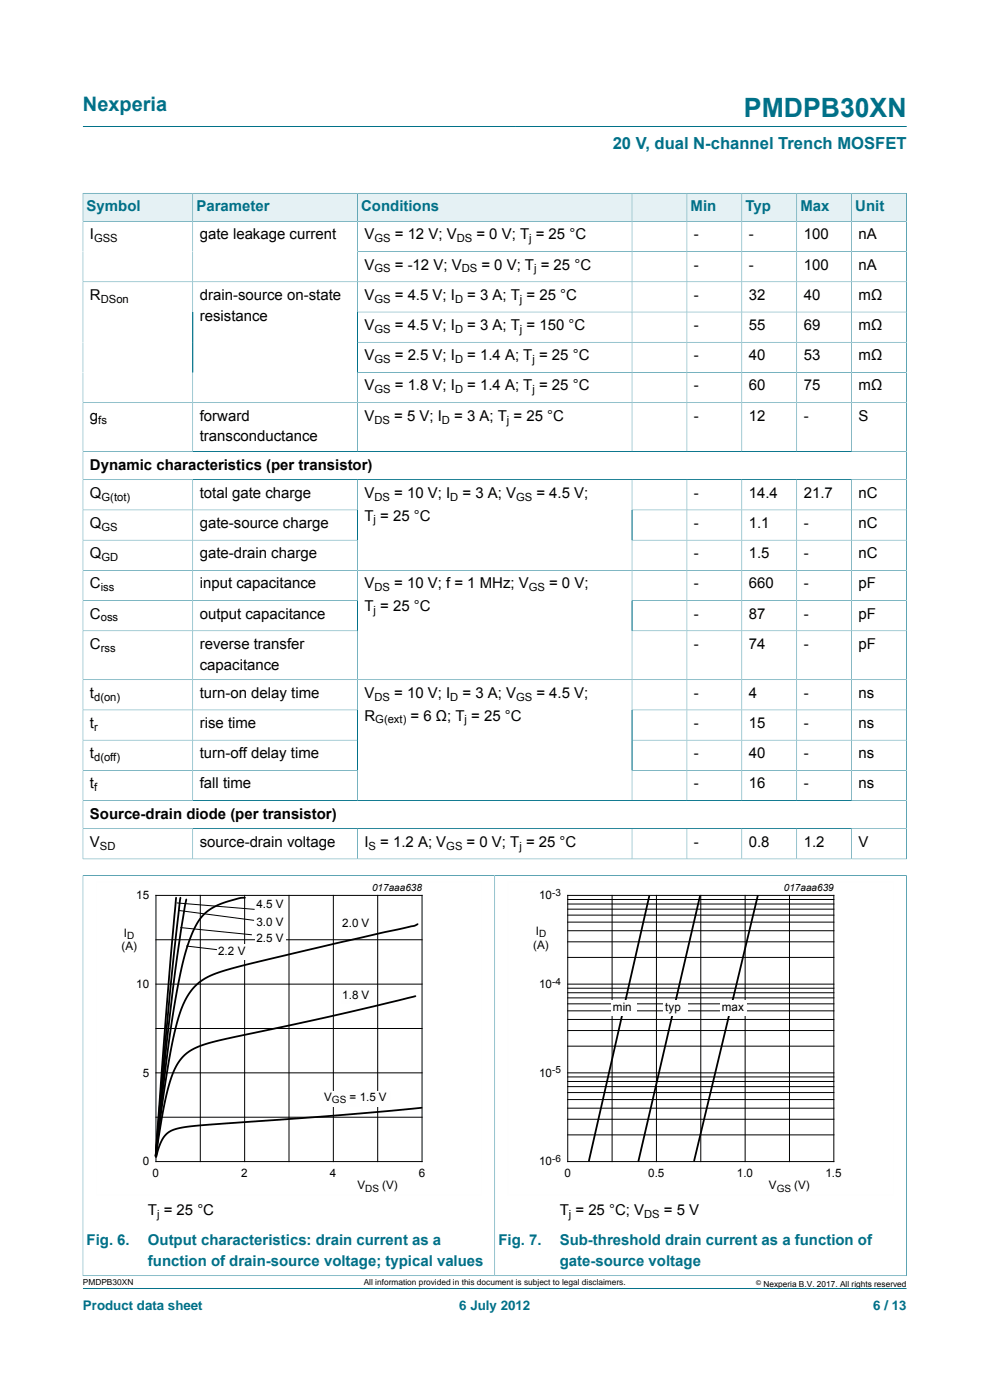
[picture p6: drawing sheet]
<svg xmlns="http://www.w3.org/2000/svg" width="210mm" height="297mm" viewBox="0 0 210 297" stroke-linecap="round" stroke-linejoin="round" font-family="sans-serif">
<path d="M17.6 26.8h174.7M17.6 273.3h174.7" fill="none" stroke="#007088" stroke-width=".21"/>
<path d="M17.7 41.1h23.1v5.8h-23.1z" fill="#e5f1f4"/>
<path d="M17.6 40.9v6.1h23.3v-6h-23.4" fill="none" stroke="#007088" stroke-width=".21"/>
<path d="M41 41.1h34.8v5.8h-34.8z" fill="#e5f1f4"/>
<path d="M40.9 41h34.9v6h-34.9z" fill="none" stroke="#007088" stroke-width=".21"/>
<path d="M75.9 41.1h58.1v5.8h-58.1z" fill="#e5f1f4"/>
<path d="M75.8 41h58.3v6h-58.3z" fill="none" stroke="#007088" stroke-width=".21"/>
<path d="M134.1 41.1h11.5v5.8h-11.5z" fill="#e5f1f4"/>
<path d="M134.1 41h11.6v6h-11.6z" fill="none" stroke="#007088" stroke-width=".21"/>
<path d="M145.8 41.1h11.5v5.8h-11.5z" fill="#e5f1f4"/>
<path d="M145.7 41h11.7v6h-11.7z" fill="none" stroke="#007088" stroke-width=".21"/>
<path d="M157.4 41.1h11.5v5.8h-11.5z" fill="#e5f1f4"/>
<path d="M157.4 41h11.6v6h-11.6z" fill="none" stroke="#007088" stroke-width=".21"/>
<path d="M169.1 41.1h11.5v5.8h-11.5z" fill="#e5f1f4"/>
<path d="M169 41h11.7v6h-11.7z" fill="none" stroke="#007088" stroke-width=".21"/>
<path d="M180.7 41.1h11.5v5.8h-11.5z" fill="#e5f1f4"/>
<g fill="none" stroke="#007088" stroke-width=".21">
<path d="M17.6 59.8h174.7M40.9 47v48.8M75.8 47v48.8M75.8 53.4h116.5M134.1 47v48.8M145.7 47v48.8M157.4 47v48.8M169 47v48.8M192.3 47h-174.7v135.3M192.3 40.9v141.4M192.4 41h-11.7v54.8M75.8 66.2h116.5"/>
<path d="M75.8 72.6h116.5M75.8 79h116.5M17.6 85.4h174.7M17.6 95.8h174.7M17.6 101.8h174.7M17.6 108.2h58.2M17.6 114.6h58.2M40.9 101.8v68M75.8 101.8v68M134.1 101.8v68M134.1 108.2h58.2M134.1 114.6h58.2"/>
<path d="M145.7 101.8v68M157.4 101.8v68M169 101.8v68M180.7 101.8v68M17.6 121h174.7M17.6 127.4h58.2M17.6 133.8h58.2M134.1 127.4h58.2M134.1 133.8h58.2M17.6 144.2h174.7M17.6 150.6h58.2M17.6 157h58.2"/>
<path d="M134.1 150.6h58.2M134.1 157h58.2M17.6 163.4h58.2M17.6 169.8h174.7M17.6 175.8h174.7M40.9 175.8v6.4M75.8 175.8v6.4M134.1 175.8v6.4M134.1 163.4h58.2M145.7 175.8v6.4M157.4 175.8v6.4M169 175.8v6.4"/>
<path d="M180.7 175.8v6.4M17.5 182.2h174.9M17.5 185.7h87.4v84.9h-87.4M17.6 185.7v85"/>
</g>
<path d="M33.1 190h56.4v56.4h-56.4zM33.1 199.4h56.4M42.5 190v56.4M51.9 190v56.4M61.3 190v56.4M70.7 190v56.4M80.1 190v56.4M33.1 208.8h56.4M33.1 218.2h56.4M33.1 227.6h56.4M33.1 237h56.4" fill="none" stroke="#000" stroke-width=".21"/>
<path d="M102.2 187.1h-81.8v66.4h81.8" fill="none" stroke="#fefefe" stroke-width=".21"/>
<path d="M37.4 190.4l-2.2 24.8-2.2 30.1 3.1-35 2.2-19.9M39.5 190.8l-1.1 6.6-1.9 13.5-2.2 20.9-1.2 13.5M51.9 190.5l-1.2 .1-3.3 .9-1.9 .8-1.6 1.1-1 1-1.1 1.5-1 2-.9 2.3-1.6 6.2-1.7 9.3-1.6 11.6-2 18M88.6 196.1l-.7 .3-15.9 3.5-19.3 4.6-5 1.4-2.9 1a11.8 11.8 0 0 0-6.7 8.1l-1.2 4.7-1.3 6.4-1.3 9.1-1.2 10.1M88.1 211.3l-19.1 4.6-22.5 4.8-4.5 1.4a9.6 9.6 0 0 0-5.8 6.9l-1.6 6.6-1.5 9.8M89.4 235l-18.9 1.7-27.5 2-5 .6a5.3 5.3 0 0 0-4.4 4.4l-.4 1.6" fill="none" stroke="#000" stroke-width=".38"/>
<g fill="#fefefe">
<path d="M54 190.4h6.6v3.4h-6.6z"/>
<path d="M54 194h6.6v3.4h-6.6z"/>
<path d="M54 197.6h6.6v3.4h-6.6z"/>
<path d="M45.9 200.3h6.6v3.4h-6.6z"/>
<path d="M68.2 231.4h14.6v3.4h-14.6z"/>
<path d="M72.3 194.3h6.5v3.3h-6.5z"/>
<path d="M72.3 209.6h6.5v3.4h-6.5z"/>
</g>
<g fill="none" stroke="#000" stroke-width=".21">
<path d="M37.5 191.5l16.5 1.4M37.8 193.1l16.1 2.1M38.3 196.8l15.1 1.5M120.4 190h56.5v56.4h-56.5zM120.4 199.8h56.5M120.4 197.4h56.5M120.4 195.6h56.5M120.4 194.1h56.5M120.4 192.9h56.5M120.4 191.8h56.5M120.4 190.8h56.5M129.8 190v56.4"/>
<path d="M139.2 190v56.4M148.7 190v56.4M158.1 190v56.4M167.5 190v56.4M39.5 200.7l6.5 .8M120.4 218.6h56.5M120.4 216.3h56.5M120.4 214.4h56.5M120.4 213h56.5M120.4 211.7h56.5M120.4 210.6h56.5M120.4 209.6h56.5"/>
<path d="M120.4 208.8h56.5M120.4 203.1h56.5M120.4 237.4h56.5M120.4 235.1h56.5M120.4 233.3h56.5M120.4 231.8h56.5M120.4 230.5h56.5M120.4 229.4h56.5M120.4 228.5h56.5M120.4 227.6h56.5M120.4 221.9h56.5M120.4 240.8h56.5"/>
</g>
<path d="M192.3 185.7v85M192.4 185.7h-87.5v84.9h87.5" fill="none" stroke="#007088" stroke-width=".21"/>
<path d="M189.6 187.1h-81.9v66.4h81.9" fill="none" stroke="#fefefe" stroke-width=".21"/>
<path d="M137.7 190.1l-12.8 56.1M148.5 190.1l-13.1 56.2M160.7 190l-13.5 56.2" fill="none" stroke="#000" stroke-width=".38"/>
<g fill="#fefefe">
<path d="M129.7 212.2h5.5v3.4h-5.5z"/>
<path d="M140.8 212.2h5.1v3.4h-5.1z"/>
<path d="M152.8 212.2h5.6v3.4h-5.6z"/>
</g>
<text font-size="5.6" fill="#007088" x="157.8" y="24.8">PMDPB30XN</text>
<text font-size="4.2" fill="#007088" x="17.6" y="23.6">Nexperia</text>
<text font-size="3.5" fill="#007088" x="130" y="31.7">20 V, dual N-channel Trench MOSFET</text>
<g font-size="3.2" fill="#007088">
<text x="18.4" y="44.8">Symbol</text>
<text x="41.7" y="44.8">Parameter</text>
<text x="76.6" y="44.8">Conditions</text>
<text x="146.5" y="44.8">Min</text>
<text x="158.1" y="44.8">Typ</text>
<text x="169.8" y="44.8">Max</text>
<text x="181.4" y="44.8">Unit</text>
<text x="18.4" y="264.1">Fig. 6.</text>
<text x="31.4" y="264.1">Output characteristics: drain current as a</text>
<text x="31.4" y="268.5">function of drain-source voltage; typical values</text>
<text x="105.7" y="264.1">Fig. 7.</text>
<text x="118.7" y="264.1">Sub-threshold drain current as a function of</text>
<text x="118.7" y="268.5">gate-source voltage</text>
</g>
<g font-size="3.2">
<text x="19.1" y="50.8">I</text>
<text x="42.4" y="50.8">gate leakage current</text>
<text x="77.3" y="50.8">V</text>
<text x="83.7" y="50.8">= 12 V; V</text>
<text x="101.1" y="50.8">= 0 V; T = 25 °C</text>
<text x="147.2" y="50.8">-</text>
<text x="158.8" y="50.8">-</text>
<text x="170.5" y="50.8">100</text>
<text x="182.1" y="50.8">nA</text>
<text x="77.3" y="57.2">V</text>
<text x="83.7" y="57.2">= -12 V; V</text>
<text x="102.1" y="57.2">= 0 V; T = 25 °C</text>
<text x="147.2" y="57.2">-</text>
<text x="158.8" y="57.2">-</text>
<text x="170.5" y="57.2">100</text>
<text x="182.1" y="57.2">nA</text>
<text x="19.1" y="63.6">R</text>
<text x="42.4" y="63.6">drain-source on-state</text>
<text x="77.3" y="63.6">V</text>
<text x="83.7" y="63.6">= 4.5 V; I</text>
<text x="99.1" y="63.6">= 3 A; T = 25 °C</text>
<text x="147.2" y="63.6">-</text>
<text x="158.8" y="63.6">32</text>
<text x="170.5" y="63.6">40</text>
<text x="182.1" y="63.6">mΩ</text>
<text x="42.4" y="68">resistance</text>
<text x="77.3" y="70">V</text>
<text x="83.7" y="70">= 4.5 V; I</text>
<text x="99.1" y="70">= 3 A; T = 150 °C</text>
<text x="147.2" y="70">-</text>
<text x="158.8" y="70">55</text>
<text x="170.5" y="70">69</text>
<text x="182.1" y="70">mΩ</text>
<text x="77.3" y="76.4">V</text>
<text x="83.7" y="76.4">= 2.5 V; I</text>
<text x="99.1" y="76.4">= 1.4 A; T = 25 °C</text>
<text x="147.2" y="76.4">-</text>
<text x="158.8" y="76.4">40</text>
<text x="170.5" y="76.4">53</text>
<text x="182.1" y="76.4">mΩ</text>
<text x="77.3" y="82.8">V</text>
<text x="83.7" y="82.8">= 1.8 V; I</text>
<text x="99.1" y="82.8">= 1.4 A; T = 25 °C</text>
<text x="147.2" y="82.8">-</text>
<text x="158.8" y="82.8">60</text>
<text x="170.5" y="82.8">75</text>
<text x="182.1" y="82.8">mΩ</text>
<text x="19.1" y="89.2">g</text>
<text x="42.4" y="89.2">forward</text>
<text x="77.3" y="89.2">V</text>
<text x="83.6" y="89.2">= 5 V; I</text>
<text x="96.3" y="89.2">= 3 A; T = 25 °C</text>
<text x="147.2" y="89.2">-</text>
<text x="158.8" y="89.2">12</text>
<text x="170.5" y="89.2">-</text>
<text x="182.1" y="89.2">S</text>
<text x="42.4" y="93.6">transconductance</text>
<text x="19.1" y="99.6">Dynamic characteristics (per transistor)</text>
<text x="19.1" y="105.6">Q</text>
<text x="42.4" y="105.6">total gate charge</text>
<text x="77.3" y="105.6">V</text>
<text x="83.6" y="105.6">= 10 V; I</text>
<text x="98.1" y="105.6">= 3 A; V</text>
<text x="113.8" y="105.6">= 4.5 V;</text>
<text x="147.2" y="105.6">-</text>
<text x="158.8" y="105.6">14.4</text>
<text x="170.5" y="105.6">21.7</text>
<text x="182.1" y="105.6">nC</text>
<text x="19.1" y="112">Q</text>
<text x="42.4" y="112">gate-source charge</text>
<text x="77.3" y="110.4">T = 25 °C</text>
<text x="147.2" y="112">-</text>
<text x="158.8" y="112">1.1</text>
<text x="170.5" y="112">-</text>
<text x="182.1" y="112">nC</text>
<text x="19.1" y="118.4">Q</text>
<text x="42.4" y="118.4">gate-drain charge</text>
<text x="147.2" y="118.4">-</text>
<text x="158.8" y="118.4">1.5</text>
<text x="170.5" y="118.4">-</text>
<text x="182.1" y="118.4">nC</text>
<text x="19.1" y="124.8">C</text>
<text x="42.4" y="124.8">input capacitance</text>
<text x="77.3" y="124.8">V</text>
<text x="83.6" y="124.8">= 10 V; f = 1 MHz; V</text>
<text x="116.5" y="124.8">= 0 V;</text>
<text x="147.2" y="124.8">-</text>
<text x="158.8" y="124.8">660</text>
<text x="170.5" y="124.8">-</text>
<text x="182.1" y="124.8">pF</text>
<text x="19.1" y="131.2">C</text>
<text x="42.4" y="131.2">output capacitance</text>
<text x="77.3" y="129.7">T = 25 °C</text>
<text x="147.2" y="131.2">-</text>
<text x="158.8" y="131.2">87</text>
<text x="170.5" y="131.2">-</text>
<text x="182.1" y="131.2">pF</text>
<text x="19.1" y="137.6">C</text>
<text x="42.4" y="137.6">reverse transfer</text>
<text x="147.2" y="137.6">-</text>
<text x="158.8" y="137.6">74</text>
<text x="170.5" y="137.6">-</text>
<text x="182.1" y="137.6">pF</text>
<text x="42.4" y="142">capacitance</text>
<text x="19.1" y="148">t</text>
<text x="42.4" y="148">turn-on delay time</text>
<text x="77.3" y="148">V</text>
<text x="83.6" y="148">= 10 V; I</text>
<text x="98.1" y="148">= 3 A; V</text>
<text x="113.8" y="148">= 4.5 V;</text>
<text x="147.2" y="148">-</text>
<text x="158.8" y="148">4</text>
<text x="170.5" y="148">-</text>
<text x="182.1" y="148">ns</text>
<text x="19.1" y="154.4">t</text>
<text x="42.4" y="154.4">rise time</text>
<text x="77.3" y="152.9">R</text>
<text x="87.1" y="152.9">= 6 Ω; T = 25 °C</text>
<text x="147.2" y="154.4">-</text>
<text x="158.8" y="154.4">15</text>
<text x="170.5" y="154.4">-</text>
<text x="182.1" y="154.4">ns</text>
<text x="19.1" y="160.8">t</text>
<text x="42.4" y="160.8">turn-off delay time</text>
<text x="147.2" y="160.8">-</text>
<text x="158.8" y="160.8">40</text>
<text x="170.5" y="160.8">-</text>
<text x="182.1" y="160.8">ns</text>
<text x="19.1" y="167.2">t</text>
<text x="42.4" y="167.2">fall time</text>
<text x="147.2" y="167.2">-</text>
<text x="158.8" y="167.2">16</text>
<text x="170.5" y="167.2">-</text>
<text x="182.1" y="167.2">ns</text>
<text x="19.1" y="173.6">Source-drain diode (per transistor)</text>
<text x="19.1" y="179.6">V</text>
<text x="42.4" y="179.6">source-drain voltage</text>
<text x="77.3" y="179.6">I</text>
<text x="80.7" y="179.6">= 1.2 A; V</text>
<text x="99" y="179.6">= 0 V; T = 25 °C</text>
<text x="147.2" y="179.6">-</text>
<text x="158.8" y="179.6">0.8</text>
<text x="170.5" y="179.6">1.2</text>
<text x="182.1" y="179.6">V</text>
<text x="31.4" y="257.8">T = 25 °C</text>
<text x="118.7" y="257.8">T = 25 °C; V</text>
<text x="140.8" y="257.8">= 5 V</text>
</g>
<g font-size="2.8" fill="#007088">
<text x="17.6" y="277.9">Product data sheet</text>
<text x="97.4" y="277.9">6 July 2012</text>
<text x="185.2" y="277.9">6 / 13</text>
</g>
<g font-size="2.5">
<text x="28.9" y="190.8">15</text>
<text x="114.3" y="190.8">10</text>
<text x="54.4" y="192.7">4.5 V</text>
<text x="54.4" y="196.3">3.0 V</text>
<text x="72.6" y="196.6">2.0 V</text>
<text x="25.8" y="201.6">(A)</text>
<text x="26.3" y="198.7">I</text>
<text x="46.3" y="202.6">2.2 V</text>
<text x="54.4" y="199.9">2.5 V</text>
<text x="113.1" y="201.3">(A)</text>
<text x="113.6" y="198.3">I</text>
<text x="28.9" y="209.6">10</text>
<text x="114.3" y="209.6">10</text>
<text x="72.6" y="211.9">1.8 V</text>
<text x="130" y="214.5">min</text>
<text x="141.1" y="214.5">typ</text>
<text x="153.1" y="214.5">max</text>
<text x="30.3" y="228.4">5</text>
<text x="68.8" y="233.5">V</text>
<text x="74.2" y="233.5">= 1.5</text>
<text x="80.4" y="233.5">V</text>
<text x="114.3" y="228.4">10</text>
<text x="30.3" y="247.2">0</text>
<text x="32.4" y="249.8">0</text>
<text x="51.2" y="249.8">2</text>
<text x="70" y="249.8">4</text>
<text x="88.8" y="249.8">6</text>
<text x="114.3" y="247.2">10</text>
<text x="119.7" y="249.8">0</text>
<text x="137.5" y="249.8">0.5</text>
<text x="156.3" y="249.8">1.0</text>
<text x="175.1" y="249.8">1.5</text>
<text x="75.8" y="252.3">V</text>
<text x="81.1" y="252.3">(V)</text>
<text x="163.1" y="252.3">V</text>
<text x="168.5" y="252.3">(V)</text>
</g>
<g font-size="2.4">
<text x="20" y="51.4">GSS</text>
<text x="79.4" y="51.4">GS</text>
<text x="96.9" y="51.4">DS</text>
<text x="112.2" y="51.4">j</text>
<text x="79.4" y="57.8">GS</text>
<text x="97.9" y="57.8">DS</text>
<text x="113.3" y="57.8">j</text>
<text x="21.4" y="64.2">DSon</text>
<text x="79.4" y="64.2">GS</text>
<text x="96.5" y="64.2">D</text>
<text x="110.3" y="64.2">j</text>
<text x="79.4" y="70.6">GS</text>
<text x="96.5" y="70.6">D</text>
<text x="110.3" y="70.6">j</text>
<text x="79.4" y="77">GS</text>
<text x="96.5" y="77">D</text>
<text x="112.9" y="77">j</text>
<text x="79.4" y="83.4">GS</text>
<text x="96.5" y="83.4">D</text>
<text x="112.9" y="83.4">j</text>
<text x="20.8" y="89.9">fs</text>
<text x="79.4" y="89.9">DS</text>
<text x="93.7" y="89.9">D</text>
<text x="107.5" y="89.9">j</text>
<text x="21.5" y="106.2">G(tot)</text>
<text x="79.4" y="106.2">DS</text>
<text x="95.5" y="106.2">D</text>
<text x="109.5" y="106.2">GS</text>
<text x="21.5" y="112.6">GS</text>
<text x="79.3" y="111">j</text>
<text x="21.5" y="119">GD</text>
<text x="21.4" y="125.4">iss</text>
<text x="79.4" y="125.4">DS</text>
<text x="112.2" y="125.4">GS</text>
<text x="21.4" y="131.8">oss</text>
<text x="79.3" y="130.3">j</text>
<text x="21.4" y="138.2">rss</text>
<text x="20" y="148.6">d(on)</text>
<text x="79.4" y="148.6">DS</text>
<text x="95.5" y="148.6">D</text>
<text x="109.5" y="148.6">GS</text>
<text x="20" y="155">r</text>
<text x="79.6" y="153.5">G(ext)</text>
<text x="98.5" y="153.5">j</text>
<text x="20" y="161.4">d(off)</text>
<text x="20" y="167.9">f</text>
<text x="21.2" y="180.2">SD</text>
<text x="78.2" y="180.2">S</text>
<text x="94.7" y="180.2">GS</text>
<text x="110.2" y="180.2">j</text>
<text x="33.3" y="258.4">j</text>
<text x="120.7" y="258.4">j</text>
<text x="136.6" y="258.4">DS</text>
</g>
<g font-size="2.1">
<text x="78.9" y="189.1">017aaa638</text>
<text x="117.1" y="190.1">-3</text>
<text x="166.3" y="189.1">017aaa639</text>
<text x="27" y="199.2">D</text>
<text x="114.3" y="198.8">D</text>
<text x="117.1" y="208.9">-4</text>
<text x="117.1" y="227.7">-5</text>
<text x="70.4" y="234">GS</text>
<text x="117.1" y="246.5">-6</text>
<text x="77.5" y="252.8">DS</text>
<text x="164.8" y="252.8">GS</text>
</g>
<g font-size="1.8">
<text x="17.6" y="272.7">PMDPB30XN</text>
<text x="77.2" y="272.7">All information provided in this document is subject to legal disclaimers.</text>
<text x="161.9" y="273">Nexperia B.V. 2017. All rights reserved</text>
</g>
<text font-size="1.4" x="160.4" y="272.6">©</text>
</svg>
